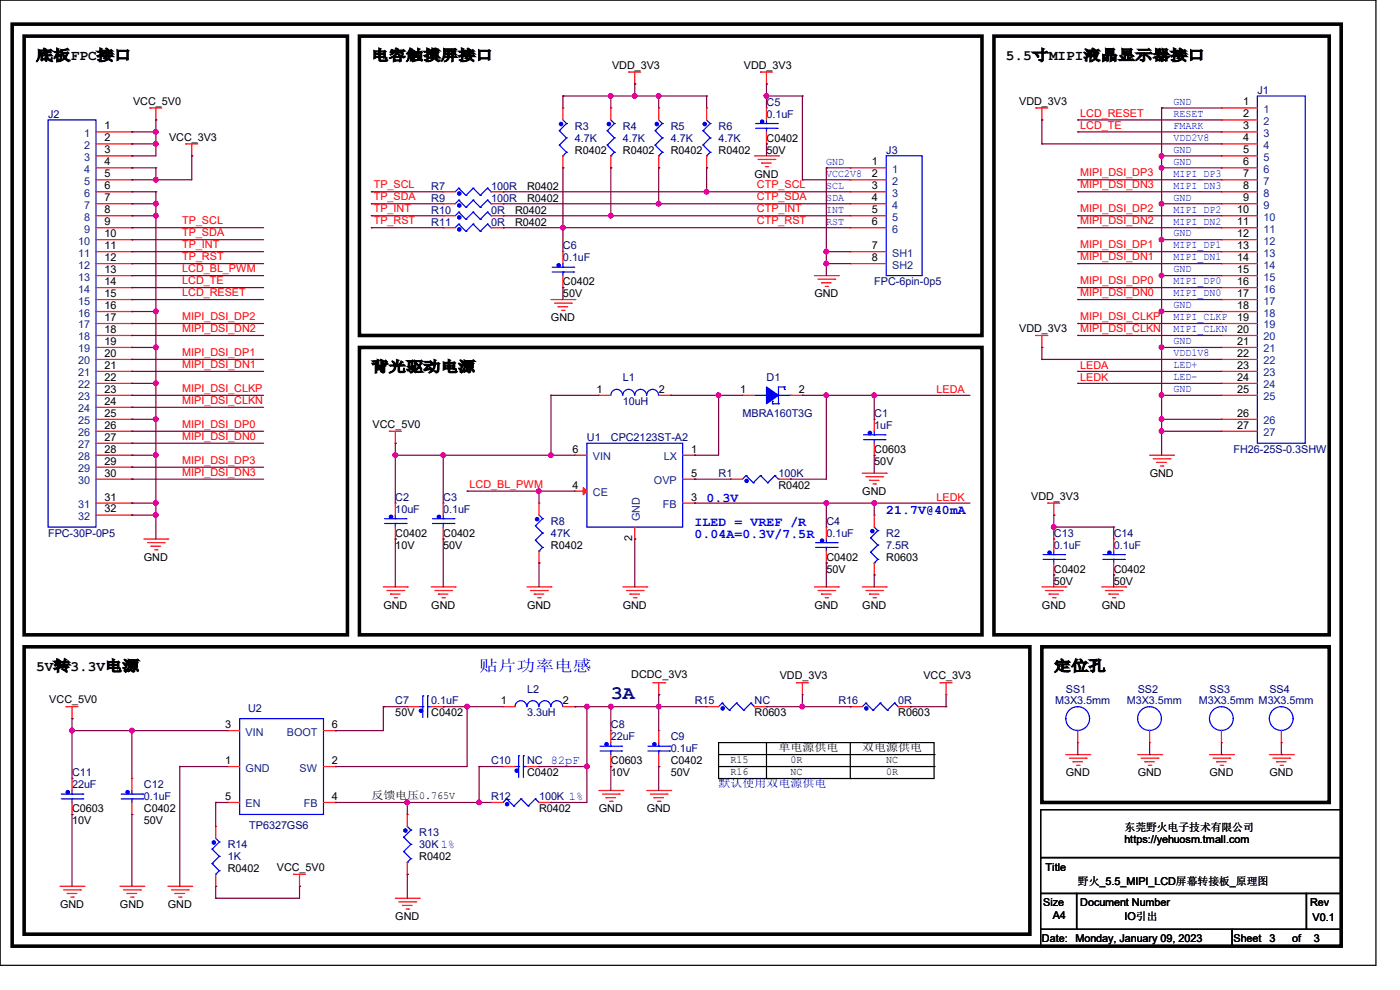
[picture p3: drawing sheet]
<svg xmlns="http://www.w3.org/2000/svg" width="297mm" height="210mm" viewBox="0 0 297 210" stroke-linecap="round" stroke-linejoin="round" font-family="sans-serif">
<g fill="none" stroke="#000" stroke-width=".25">
<path d="M0 0h291.9v204.8h-291.9zM152.4 157.5h45.8v7.6h-45.8zM162.6 157.5v7.6M180.4 157.5v7.6M152.4 162.6h45.8M152.4 160.1h45.8M162.6 165.1h.1M180.4 165.1h.1M198.2 162.6h.1M198.2 160.1h.1M220.8 171.7h63.7v10.2h-63.7zM220.8 181.9h63.7v7.6h-63.7z"/>
<path d="M220.8 189.5h7.6v7.6h-7.6zM220.8 197.1h40.6v3.6h-40.6zM228.4 189.5h48.8v7.6h-48.8zM261.4 197.1h23.1v3.6h-23.1zM277.2 189.5h7.3v7.6h-7.3z"/>
</g>
<path d="M2.6 5.1h281.9v195.6h-281.9zM5.1 7.7h68.6v127h-68.6zM76.2 7.7h132.1v63.5h-132.1zM210.9 7.7h71.1v127h-71.1zM76.2 73.7h132.1v61h-132.1zM5.1 137.2h213.4v61h-213.4zM221 137.2h61v33h-61z" fill="none" stroke="#000" stroke-width=".76"/>
<g fill="none" stroke="#f00" stroke-width=".25">
<path d="M133.4 15.3h.1M133.4 15.3h2.5M134.7 17.8h.1M134.7 15.3v2.5M161.3 15.3h.1M161.3 15.3h2.6M162.6 17.8h.1M162.6 15.3v2.5M20.4 30.5h7.6M20.4 33.1h7.6M20.4 28h7.6M20.4 35.6h7.6"/>
<path d="M20.4 38.1h7.6M28 28h.1M28 30.5h.1M28 33.1h.1M28 35.6h.1M28 38.1h.1M31.8 22.9h.1M31.8 22.9h2.5M33.1 25.4h.1M33.1 22.9v2.5M39.4 30.5h.1M39.4 30.5h2.6"/>
<path d="M40.7 33.1h.1M40.7 30.5v2.6M119.4 22.9h.1M119.4 35.6h.1M119.4 22.9v2.5M119.4 33.1v2.5M129.6 22.9h.1M129.6 35.6h.1M129.6 22.9v2.5M129.6 33.1v2.5M139.7 22.9h.1M139.7 35.6h.1"/>
<path d="M139.7 22.9v2.5M139.7 33.1v2.5M149.9 22.9h.1M149.9 35.6h.1M149.9 22.9v2.5M149.9 33.1v2.5M160.1 33.1h5M160.8 33.8h3.6M161.6 34.6h.1M161.6 34.6h2M162.3 35.3h.6M162.6 22.9h.1"/>
<path d="M162.6 30.5h.1M162.6 22.9v2.5M162.6 28v2.5M162.9 35.3h.1M164.4 33.8h.1M165.1 33.1h.1M180.4 35.6h.1M180.4 38.1h.1M180.4 35.6h7.6M180.4 38.1h7.6M219.8 22.9h.1M219.8 22.9h2.5"/>
<path d="M221 25.4h.1M221 22.9v2.5M259.1 22.9h.1M259.1 25.4h.1M259.1 28h.1M259.1 30.5h.1M259.1 33.1h.1M259.1 35.6h.1M259.1 38.1h.1M259.1 22.9h7.6M259.1 30.5h7.6M259.1 33.1h7.6"/>
<path d="M259.1 25.4h7.6M259.1 28h7.6M259.1 35.6h7.6M259.1 38.1h7.6M20.4 58.5h7.6M20.4 48.3h7.6M20.4 45.8h7.6M20.4 40.7h7.6M20.4 43.2h7.6M20.4 50.8h7.6M20.4 53.4h7.6M20.4 55.9h7.6"/>
<path d="M28 40.7h.1M28 43.2h.1M28 45.8h.1M28 48.3h.1M28 50.8h.1M28 53.4h.1M28 55.9h.1M28 58.5h.1M94 48.3h.1M94 45.8h.1M94 43.2h.1M94 40.7h.1"/>
<path d="M94 48.3h2.6M94 45.8h2.6M94 40.7h2.6M94 43.2h2.6M104.2 48.3h2.5M104.2 45.8h2.5M104.2 40.7h2.5M104.2 43.2h2.5M106.7 48.3h.1M106.7 45.8h.1M106.7 43.2h.1M106.7 40.7h.1"/>
<path d="M119.4 53.4h.1M119.4 53.4v2.5M119.4 58.5v2.5M172.8 58.5h5M173.5 59.2h3.6M174.3 60h.1M174.3 60h2M177.1 59.2h.1M177.8 58.5h.1M180.4 40.7h.1M180.4 43.2h.1M180.4 45.8h.1"/>
<path d="M180.4 48.3h.1M180.4 53.4h.1M180.4 55.9h.1M180.4 48.3h7.6M180.4 45.8h7.6M180.4 40.7h7.6M180.4 43.2h7.6M180.4 53.4h7.6M180.4 55.9h7.6M259.1 40.7h.1M259.1 43.2h.1M259.1 45.8h.1"/>
<path d="M259.1 48.3h.1M259.1 50.8h.1M259.1 53.4h.1M259.1 55.9h.1M259.1 58.5h.1M259.1 58.5h7.6M259.1 48.3h7.6M259.1 45.8h7.6M259.1 40.7h7.6M259.1 43.2h7.6M259.1 50.8h7.6M259.1 53.4h7.6"/>
<path d="M259.1 55.9h7.6M20.4 63.5h7.6M20.4 71.2h7.6M20.4 61h7.6M20.4 66.1h7.6M20.4 68.6h7.6M20.4 73.7h7.6M20.4 76.2h7.6M20.4 78.8h7.6M28 61h.1M28 63.5h.1M28 66.1h.1"/>
<path d="M28 68.6h.1M28 71.2h.1M28 73.7h.1M28 76.2h.1M28 78.8h.1M116.9 63.5h5.1M117.6 64.3h3.6M118.4 65.1h.1M118.4 65.1h2M119.2 65.8h.5M119.4 61h.1M119.7 65.8h.1"/>
<path d="M121.2 64.3h.1M122 63.5h.1M175 60.7h.6M175.6 60.7h.1M219.8 71.2h.1M219.8 71.2h2.5M221 73.7h.1M221 71.2v2.5M259.1 61h.1M259.1 63.5h.1M259.1 66.1h.1M259.1 68.6h.1"/>
<path d="M259.1 71.2h.1M259.1 73.7h.1M259.1 76.2h.1M259.1 78.8h.1M259.1 63.5h7.6M259.1 71.2h7.6M259.1 61h7.6M259.1 66.1h7.6M259.1 68.6h7.6M259.1 73.7h7.6M259.1 76.2h7.6M259.1 78.8h7.6"/>
<path d="M20.4 96.6h7.6M20.4 91.5h7.6M20.4 81.3h7.6M20.4 83.9h7.6M20.4 88.9h7.6M20.4 86.4h7.6M20.4 94h7.6M20.4 99.1h7.6M28 81.3h.1M28 83.9h.1M28 86.4h.1M28 88.9h.1"/>
<path d="M28 91.5h.1M28 94h.1M28 96.6h.1M28 99.1h.1M82.6 91.5h.1M82.6 91.5h2.5M83.9 94h.1M83.9 91.5v2.5M122 96.6h.1M122 96.6h2.5M127 83.9h.1M127 83.9h2.6"/>
<path d="M139.7 83.9h2.6M142.3 83.9h.1M144.8 96.6h2.6M147.4 96.6h.1M157.5 83.9h.1M157.5 83.9h2.6M167.7 83.9h2.5M170.2 83.9h.1M185.5 88.9h.1M185.5 96.6h.1M185.5 88.9v2.6M185.5 94v2.6"/>
<path d="M243.9 96.6h5.1M244.6 97.3h3.6M245.4 98.1h.1M245.4 98.1h2M246.2 98.8h.5M246.7 98.8h.1M248.2 97.3h.1M249 96.6h.1M259.1 81.3h.1M259.1 83.9h.1M259.1 88.9h.1M259.1 91.5h.1"/>
<path d="M259.1 91.5h7.6M259.1 81.3h7.6M259.1 83.9h7.6M259.1 88.9h7.6M20.4 106.7h7.6M20.4 101.6h7.6M20.4 109.3h7.6M28 101.6h.1M28 106.7h.1M28 109.3h.1M30.5 114.3h5.1M31.3 115.1h3.5"/>
<path d="M32 115.9h.1M32 115.9h2.1M32.8 116.6h.5M33.3 116.6h.1M34.8 115.1h.1M35.6 114.3h.1M83.9 106.7h.1M83.9 114.3h.1M83.9 106.7v2.6M83.9 111.8v2.5M94 106.7h.1M94 114.3h.1"/>
<path d="M94 106.7v2.6M94 111.8v2.5M114.3 106.7h.1M114.3 119.4h.1M114.3 106.7v2.6M114.3 116.9v2.5M122 104.2h.1M122 104.2h2.5M134.7 114.3h.1M134.7 111.8v2.5M144.8 106.7h2.6M144.8 101.6h2.6"/>
<path d="M147.4 106.7h.1M147.4 101.6h.1M155 101.6h.1M155 101.6h2.5M165.1 101.6h2.6M167.7 101.6h.1M175.3 111.8h.1M175.3 119.4h.1M175.3 111.8v2.5M175.3 116.9v2.5M182.9 100.4h5.1M183.7 101.1h3.5"/>
<path d="M184.4 101.9h.1M184.4 101.9h2.1M185.2 102.7h.5M185.5 109.3h.1M185.5 109.3v2.5M185.5 119.4v2.6M185.7 102.7h.1M187.2 101.1h.1M188 100.4h.1M222.3 106.7h.1M222.3 106.7h2.5M223.6 109.3h.1"/>
<path d="M223.6 114.3h.1M223.6 106.7v2.6M223.6 114.3v2.6M223.6 119.4v2.6M236.3 114.3h.1M236.3 114.3v2.6M236.3 119.4v2.6M81.3 124.5h5.1M82.1 125.3h3.5M82.8 126h.1M82.8 126h2.1M83.6 126.8h.5"/>
<path d="M84.1 126.8h.1M85.6 125.3h.1M86.4 124.5h.1M91.5 124.5h5.1M92.2 125.3h3.6M93 126h.1M93 126h2M93.8 126.8h.5M94.3 126.8h.1M95.8 125.3h.1M96.6 124.5h.1M111.8 124.5h5.1"/>
<path d="M112.6 125.3h3.5M113.3 126h.1M113.3 126h2.1M114.1 126.8h.5M114.6 126.8h.1M116.1 125.3h.1M116.9 124.5h.1M132.1 124.5h5.1M132.9 125.3h3.5M133.6 126h.1M133.6 126h2.1M134.4 126.8h.5"/>
<path d="M134.9 126.8h.1M136.4 125.3h.1M137.2 124.5h.1M172.8 124.5h5M173.5 125.3h3.6M174.3 126h.1M174.3 126h2M175 126.8h.6M175.6 126.8h.1M177.1 125.3h.1M177.8 124.5h.1M182.9 124.5h5.1"/>
<path d="M183.7 125.3h3.5M184.4 126h.1M184.4 126h2.1M185.2 126.8h.5M185.5 122h.1M185.7 126.8h.1M187.2 125.3h.1M188 124.5h.1M221 124.5h5.1M221.8 125.3h3.5M222.5 126h.1M222.5 126h2.1"/>
<path d="M223.3 126.8h.5M223.6 122h.1M223.8 126.8h.1M225.3 125.3h.1M226.1 124.5h.1M233.7 124.5h5.1M234.5 125.3h3.5M235.2 126h.1M235.2 126h2.1M236 126.8h.5M236.3 122h.1M236.5 126.8h.1"/>
<path d="M238 125.3h.1M238.8 124.5h.1M14 149.9h.1M14 149.9h2.6M15.3 152.4h.1M15.3 149.9v2.5M48.3 155h.1M48.3 155h2.5M68.6 155h2.6M71.2 155h.1M86.4 149.9h.1M86.4 149.9h2.5"/>
<path d="M91.5 149.9h2.5M94 149.9h.1M106.7 149.9h.1M106.7 149.9h2.6M119.4 149.9h2.6M122 149.9h.1M129.6 155h.1M129.6 155v2.5M138.5 144.8h2.5M139.7 147.4h.1M139.7 155h.1M139.7 144.8v2.6"/>
<path d="M139.7 155v2.5M141 144.8h.1M149.9 149.9h.1M149.9 149.9h2.5M160.1 149.9h2.5M162.6 149.9h.1M169 144.8h.1M169 144.8h2.5M170.2 147.4h.1M170.2 144.8v2.6M180.4 149.9h.1M180.4 149.9h2.5"/>
<path d="M190.5 149.9h2.6M193.1 149.9h.1M199.4 144.8h.1M199.4 144.8h2.6M200.7 147.4h.1M200.7 144.8v2.6M228.6 157.5h.1M228.6 155v2.5M243.9 157.5h.1M243.9 155v2.5M259.1 157.5h.1M259.1 155v2.5"/>
<path d="M271.8 157.5h.1M271.8 155v2.5M15.3 165.1h.1M15.3 172.8h.1M15.3 165.1v2.6M15.3 170.2v2.6M28 165.1h.1M28 172.8h.1M28 165.1v2.6M28 170.2v2.6M45.8 175.3h.1M45.8 175.3v2.5"/>
<path d="M48.3 162.6h.1M48.3 170.2h.1M48.3 162.6h2.5M48.3 170.2h2.5M68.6 162.6h2.6M68.6 170.2h2.6M71.2 170.2h.1M71.2 162.6h.1M86.4 172.8h.1M86.4 172.8v2.5M104.2 170.2h.1M104.2 170.2h2.5"/>
<path d="M106.7 162.6h.1M106.7 162.6h2.6M111.8 162.6h2.5M114.3 162.6h.1M114.3 170.2h2.6M116.9 170.2h.1M127 167.7h5.1M127.8 168.4h3.6M128.6 169.2h.1M128.6 169.2h2M129.3 170h.5M129.6 162.6h.1"/>
<path d="M129.6 160.1v2.5M129.8 170h.1M131.4 168.4h.1M132.1 167.7h.1M137.2 167.7h5.1M138 168.4h3.5M138.7 169.2h.1M138.7 169.2h2.1M139.5 170h.5M139.7 162.6h.1M139.7 160.1v2.5M140 170h.1"/>
<path d="M141.5 168.4h.1M142.3 167.7h.1M226.1 160.1h5.1M226.9 160.8h3.5M227.6 161.6h.1M227.6 161.6h2.1M228.4 162.3h.5M228.9 162.3h.1M230.4 160.8h.1M231.2 160.1h.1M241.3 160.1h5.1M242.1 160.8h3.6"/>
<path d="M242.9 161.6h.1M242.9 161.6h2M243.6 162.3h.5M244.1 162.3h.1M245.7 160.8h.1M246.4 160.1h.1M256.6 160.1h5.1M257.3 160.8h3.6M258.1 161.6h.1M258.1 161.6h2M258.9 162.3h.5M259.4 162.3h.1"/>
<path d="M260.9 160.8h.1M261.7 160.1h.1M269.3 160.1h5.1M270 160.8h3.6M270.8 161.6h.1M270.8 161.6h2M271.6 162.3h.5M272.1 162.3h.1M273.6 160.8h.1M274.4 160.1h.1M12.7 188h5.1M13.5 188.8h3.6"/>
<path d="M14.3 189.5h.1M14.3 189.5h2M15 190.3h.5M15.5 190.3h.1M17.1 188.8h.1M17.8 188h.1M25.4 188h5.1M26.2 188.8h3.6M27 189.5h.1M27 189.5h2M27.7 190.3h.5M28.2 190.3h.1"/>
<path d="M29.8 188.8h.1M30.5 188h.1M35.6 188h5.1M36.4 188.8h3.5M37.1 189.5h.1M37.1 189.5h2.1M37.9 190.3h.5M38.4 190.3h.1M39.9 188.8h.1M40.7 188h.1M45.8 188h.1M45.8 185.5v2.5"/>
<path d="M62.3 185.5h.1M62.3 185.5h2.5M63.5 188h.1M63.5 185.5v2.5M83.9 190.5h5M84.6 191.3h3.6M85.4 192.1h.1M85.4 192.1h2M86.1 192.8h.6M86.4 185.5h.1M86.4 182.9v2.6M86.7 192.8h.1"/>
<path d="M88.2 191.3h.1M88.9 190.5h.1"/>
</g>
<g fill="none" stroke="#00f" stroke-width=".25">
<path d="M10.2 25.4h10.2v86.4h-10.2zM97.3 39.9h.1M97.3 39.9l-.7 .8M97.3 39.9l1.5 1.5M100.4 39.9h.1M100.4 39.9l-1.6 1.5M100.4 39.9l1.5 1.5M103.4 39.9h.1M103.4 39.9l-1.5 1.5M103.4 39.9l.8 .8M118.7 27.7h.1M118.7 30.8h.1"/>
<path d="M118.7 27.7l1.5 1.6M118.7 30.8l1.5 1.5M119.4 33.1h.1M119.4 25.4l.8 .8M120.2 26.2h.1M120.2 29.3h.1M120.2 32.3h.1M120.2 26.2l-1.5 1.5M120.2 29.3l-1.5 1.5M120.2 32.3l-.8 .8M128.8 27.7h.1M128.8 30.8h.1"/>
<path d="M128.8 27.7l1.5 1.6M128.8 30.8l1.5 1.5M129.6 33.1h.1M129.6 25.4l.7 .8M130.3 26.2h.1M130.3 29.3h.1M130.3 32.3h.1M130.3 26.2l-1.5 1.5M130.3 29.3l-1.5 1.5M130.3 32.3l-.7 .8M139 27.7h.1M139 30.8h.1"/>
<path d="M139 27.7l1.5 1.6M139 30.8l1.5 1.5M139.7 33.1h.1M139.7 25.4l.8 .8M140.5 26.2h.1M140.5 29.3h.1M140.5 32.3h.1M140.5 26.2l-1.5 1.5M140.5 29.3l-1.5 1.5M140.5 32.3l-.8 .8M149.1 27.7h.1M149.1 30.8h.1"/>
<path d="M149.1 27.7l1.6 1.6M149.1 30.8l1.6 1.5M149.9 33.1h.1M149.9 25.4l.8 .8M150.7 26.2h.1M150.7 29.3h.1M150.7 32.3h.1M150.7 26.2l-1.6 1.5M150.7 29.3l-1.6 1.5M150.7 32.3l-.8 .8M160.3 27.2h4.6M160.3 26.2h4.6"/>
<path d="M162.6 27.2h.1M162.6 26.2h.1M162.6 25.4v.8M162.6 27.2v.8M164.9 27.2h.1M164.9 26.2h.1M188 33.1h7.6v25.4h-7.6zM266.7 20.4h10.2v73.6h-10.2zM97.3 47.5h.1M97.3 45h.1M97.3 42.5h.1M97.3 47.5l-.7 .8"/>
<path d="M97.3 47.5l1.5 1.6M97.3 45l-.7 .8M97.3 45l1.5 1.5M97.3 42.5l-.7 .7M97.3 42.5l1.5 1.5M98.8 49.1h.1M98.8 46.5h.1M98.8 44h.1M98.8 41.4h.1M100.4 47.5h.1M100.4 45h.1M100.4 42.5h.1"/>
<path d="M100.4 47.5l-1.6 1.6M100.4 47.5l1.5 1.6M100.4 45l-1.6 1.5M100.4 45l1.5 1.5M100.4 42.5l-1.6 1.5M100.4 42.5l1.5 1.5M101.9 49.1h.1M101.9 46.5h.1M101.9 44h.1M101.9 41.4h.1M103.4 47.5h.1M103.4 45h.1"/>
<path d="M103.4 42.5h.1M103.4 47.5l-1.5 1.6M103.4 47.5l.8 .8M103.4 45l-1.5 1.5M103.4 45l.8 .8M103.4 42.5l-1.5 1.5M103.4 42.5l.8 .7M104.2 48.3h.1M104.2 45.8h.1M104.2 43.2h.1M104.2 40.7h.1M117.1 57.7h4.6"/>
<path d="M117.1 56.7h4.6M119.4 57.7h.1M119.4 56.7h.1M119.4 55.9v.8M119.4 57.7v.8M121.7 57.7h.1M121.7 56.7h.1M124.5 94h20.3v17.8h-20.3zM129.6 83.9a1.25 1.25 0 0 1 1.2-1.3 1.25 1.25 0 0 1 1.3 1.3M132.1 83.9a1.25 1.25 0 0 1 1.3-1.3 1.25 1.25 0 0 1 1.2 1.3M134.7 83.9a1.25 1.25 0 0 1 1.2-1.3 1.25 1.25 0 0 1 1.3 1.3M137.2 83.9a1.25 1.25 0 0 1 1.3-1.3 1.25 1.25 0 0 1 1.2 1.3"/>
<path d="M160.1 83.9h2.5M162.6 83.9h.1M163.9 85.6h.1M163.9 85.1h.1M163.9 85.6h1.2M163.9 85.1v.5M165.1 85.6h.1M165.1 83.9h2.6M166.4 82.1h.1M166.4 82.6h.1M166.4 82.1h-1.3v3.5M166.4 82.1v.5"/>
<path d="M167.7 83.9h.1M183.2 93.3h4.5M183.2 92.2h4.5M185.5 93.3h.1M185.5 92.2h.1M185.5 91.5v.7M185.5 93.3v.7M187.7 93.3h.1M187.7 92.2h.1M81.6 111h4.5M81.6 110h4.5M83.9 111h.1"/>
<path d="M83.9 110h.1M83.9 109.3v.7M83.9 111v.8M86.1 111h.1M86.1 110h.1M91.7 111h4.6M91.7 110h4.6M94 111h.1M94 110h.1M94 109.3v.7M94 111v.8M96.3 111h.1"/>
<path d="M96.3 110h.1M113.6 111.5h.1M113.6 114.6h.1M113.6 111.5l1.5 1.6M113.6 114.6l1.5 1.5M114.3 116.9h.1M114.3 109.3l.8 .7M115.1 110h.1M115.1 113.1h.1M115.1 116.1h.1M115.1 110l-1.5 1.5M115.1 113.1l-1.5 1.5"/>
<path d="M115.1 116.1l-.8 .8M158.3 100.9h.1M158.3 100.9l-.8 .7M158.3 100.9l1.5 1.5M159.8 102.4h.1M161.3 100.9h.1M161.3 100.9l-1.5 1.5M161.3 100.9l1.6 1.5M162.9 102.4h.1M164.4 100.9h.1M164.4 100.9l-1.5 1.5M164.4 100.9l.7 .7"/>
<path d="M165.1 101.6h.1M173 116.1h4.6M173 115.1h4.6M175.3 116.1h.1M175.3 115.1h.1M175.3 114.3v.8M175.3 116.1v.8M177.6 116.1h.1M177.6 115.1h.1M184.7 114.1h.1M184.7 117.1h.1M184.7 114.1l1.5 1.5"/>
<path d="M184.7 117.1l1.5 1.6M185.5 119.4h.1M185.5 111.8l.7 .8M186.2 112.6h.1M186.2 115.6h.1M186.2 118.7h.1M186.2 112.6l-1.5 1.5M186.2 115.6l-1.5 1.5M186.2 118.7l-.7 .7M221.3 118.7h4.5M221.3 117.6h4.5M223.6 118.7h.1"/>
<path d="M223.6 117.6h.1M223.6 116.9v.7M223.6 118.7v.7M225.8 118.7h.1M225.8 117.6h.1M234 118.7h4.5M234 117.6h4.5M236.3 118.7h.1M236.3 117.6h.1M236.3 116.9v.7M236.3 118.7v.7M238.5 118.7h.1"/>
<path d="M238.5 117.6h.1M50.8 152.4h17.8v20.4h-17.8zM88.9 149.9h.8M89.7 147.6h.1M89.7 149.9h.1M89.7 147.6v4.6M90.7 147.6h.1M90.7 149.9h.1M90.7 147.6v4.6M90.7 149.9h.8M109.3 149.9a1.25 1.25 0 0 1 1.2-1.3 1.25 1.25 0 0 1 1.3 1.3M111.8 149.9a1.25 1.25 0 0 1 1.3-1.3 1.25 1.25 0 0 1 1.2 1.3"/>
<path d="M114.3 149.9a1.25 1.25 0 0 1 1.3-1.3 1.25 1.25 0 0 1 1.2 1.3M116.9 149.9a1.25 1.25 0 0 1 1.2-1.3 1.25 1.25 0 0 1 1.3 1.3M127.3 159.3h4.6M127.3 158.3h4.6M129.6 159.3h.1M129.6 158.3h.1M129.6 157.5v.8M129.6 159.3v.8M131.9 159.3h.1M131.9 158.3h.1M137.5 159.3h4.5M137.5 158.3h4.5"/>
<path d="M139.7 159.3h.1M139.7 158.3h.1M139.7 157.5v.8M139.7 159.3v.8M142 159.3h.1M142 158.3h.1M153.2 149.1h.1M153.2 149.1l-.8 .8M153.2 149.1l1.5 1.6M154.7 150.7h.1M156.3 149.1h.1M156.3 149.1l-1.6 1.6"/>
<path d="M156.3 149.1l1.5 1.6M157.8 150.7h.1M159.3 149.1h.1M159.3 149.1l-1.5 1.6M159.3 149.1l.8 .8M160.1 149.9h.1M183.7 149.1h.1M183.7 149.1l-.8 .8M183.7 149.1l1.5 1.6M185.2 150.7h.1M186.7 149.1h.1M186.7 149.1l-1.5 1.6"/>
<path d="M186.7 149.1l1.6 1.6M188.3 150.7h.1M189.8 149.1h.1M189.8 149.1l-1.5 1.6M189.8 149.1l.7 .8M190.5 149.9h.1M13 169.5h4.6M13 168.4h4.6M15.3 169.5h.1M15.3 168.4h.1M15.3 167.7v.7M15.3 169.5v.7"/>
<path d="M17.6 169.5h.1M17.6 168.4h.1M25.7 169.5h4.6M25.7 168.4h4.6M28 169.5h.1M28 168.4h.1M28 167.7v.7M28 169.5v.7M30.3 169.5h.1M30.3 168.4h.1M45.8 177.8l.7 .8M46.5 178.6h.1"/>
<path d="M46.5 178.6l-1.5 1.5M85.6 177.6h.1M85.6 177.6l1.6 1.5M86.4 175.3l.8 .8M87.2 176.1h.1M87.2 179.1h.1M87.2 176.1l-1.6 1.5M87.2 179.1l-1.6 1.5M107.5 169.5h.1M107.5 169.5l-.8 .7M107.5 169.5l1.5 1.5M109 171h.1"/>
<path d="M109.3 162.6h.7M110 160.3h.1M110 162.6h.1M110 160.3v4.6M110.5 169.5h.1M110.5 169.5l-1.5 1.5M110.5 169.5l1.6 1.5M111 160.3h.1M111 162.6h.1M111 160.3v4.6M111 162.6h.8M112.1 171h.1"/>
<path d="M113.6 169.5h.1M113.6 169.5l-1.5 1.5M113.6 169.5l.7 .7M114.3 170.2h.1M45 180.1h.1M45 183.2h.1M45 180.1l1.5 1.6M45 183.2l1.5 1.5M45.8 185.5h.1M46.5 181.7h.1M46.5 184.7h.1M46.5 181.7l-1.5 1.5"/>
<path d="M46.5 184.7l-.7 .8M85.6 180.6h.1M85.6 180.6l1.6 1.6M86.4 182.9h.1M87.2 182.2h.1M87.2 182.2l-.8 .7"/>
<circle cx="228.6" cy="152.4" r="2.52"/>
<circle cx="243.9" cy="152.4" r="2.52"/>
<circle cx="259.1" cy="152.4" r="2.52"/>
<circle cx="271.8" cy="152.4" r="2.52"/>
</g>
<g fill="#00f" stroke="#00f" stroke-width=".25">
<path d="M162.6 82.1l2.5 1.8-2.5 1.7z" fill-rule="evenodd"/>
<circle cx="235.4" cy="117.2" r=".36"/>
<circle cx="128.7" cy="157.9" r=".36"/>
<circle cx="97.4" cy="48.7" r=".36"/>
<circle cx="174.4" cy="114.7" r=".36"/>
<circle cx="97.4" cy="46.1" r=".36"/>
<circle cx="183.8" cy="150.3" r=".36"/>
<circle cx="185.1" cy="112.7" r=".36"/>
<circle cx="149.5" cy="26.3" r=".36"/>
<circle cx="158.4" cy="102" r=".36"/>
<circle cx="107.6" cy="170.6" r=".36"/>
<circle cx="139.3" cy="26.3" r=".36"/>
<circle cx="97.4" cy="43.6" r=".36"/>
<circle cx="222.7" cy="117.2" r=".36"/>
<circle cx="27.1" cy="168" r=".36"/>
<circle cx="113.9" cy="110.1" r=".36"/>
<circle cx="129.2" cy="26.3" r=".36"/>
<circle cx="119" cy="26.3" r=".36"/>
<circle cx="93.1" cy="109.6" r=".36"/>
<circle cx="184.6" cy="91.8" r=".36"/>
<circle cx="86" cy="176.2" r=".36"/>
<circle cx="118.5" cy="56.3" r=".36"/>
<circle cx="138.8" cy="157.9" r=".36"/>
<circle cx="83" cy="109.6" r=".36"/>
<circle cx="97.4" cy="41" r=".36"/>
<circle cx="161.7" cy="25.8" r=".36"/>
<circle cx="153.3" cy="150.3" r=".36"/>
<circle cx="109.6" cy="163.5" r=".36"/>
<circle cx="14.4" cy="168" r=".36"/>
<circle cx="89.3" cy="150.8" r=".36"/>
<circle cx="45.4" cy="178.7" r=".36"/>
</g>
<path d="M123.7 103.4l.8 .8-.8 .7z" fill="#f00" stroke="#f00" stroke-width=".25"/>
<g fill="none" stroke="#800040" stroke-width=".25">
<path d="M134.7 17.8h.1M134.7 17.8v2.6M162.6 17.8h.1M162.6 17.8v5.1M28 33.1h.1M28 30.5h.1M28 28h.1M28 35.6h.1M28 38.1h.1M28 35.6h5.1M28 28h5.1M28 30.5h5.1"/>
<path d="M33.1 25.4h.1M33.1 30.5h.1M33.1 28h.1M33.1 35.6h.1M33.1 38.1h.1M33.1 25.4v7.7h-5.1M33.1 35.6v2.5M40.7 33.1h.1M40.7 33.1v5h-12.7M119.4 35.6h.1M119.4 20.4h.1M119.4 20.4v2.5"/>
<path d="M119.4 35.6v17.8M119.4 20.4h30.5M129.6 35.6h.1M129.6 20.4h.1M129.6 20.4v2.5M129.6 35.6v10.2M134.7 20.4h.1M139.7 35.6h.1M139.7 20.4h.1M139.7 20.4v2.5M139.7 35.6v7.6M149.9 35.6h.1"/>
<path d="M149.9 20.4h.1M149.9 20.4v2.5M149.9 35.6v5.1M162.6 20.4h.1M162.6 30.5h.1M162.6 30.5v2.6M162.6 20.4h7.6M170.2 38.1h.1M170.2 20.4h.1M170.2 38.1h10.2M170.2 20.4v17.7M175.3 35.6h.1"/>
<path d="M175.3 35.6v22.9M175.3 35.6h5.1M221 30.5h.1M221 25.4h.1M221 30.5h38.1M221 25.4v5.1M228.6 25.4h.1M228.6 28h.1M228.6 38.1h.1M228.6 25.4h30.5M228.6 28h30.5M228.6 38.1h30.5"/>
<path d="M246.4 22.9h.1M246.4 33.1h.1M246.4 35.6h.1M246.4 22.9h12.7M246.4 22.9v73.7M246.4 33.1h12.7M246.4 35.6h12.7M28 40.7h.1M28 43.2h.1M28 45.8h.1M28 48.3h.1M28 50.8h.1"/>
<path d="M28 53.4h.1M28 55.9h.1M28 58.5h.1M28 43.2h5.1M28 50.8h27.9M28 58.5h27.9M28 40.7h5.1M28 45.8h5.1M28 48.3h27.9M28 53.4h27.9M28 55.9h27.9M33.1 40.7h.1"/>
<path d="M33.1 43.2h.1M33.1 45.8h.1M33.1 40.7v73.6M78.8 40.7h.1M78.8 43.2h.1M78.8 45.8h.1M78.8 48.3h.1M78.8 43.2h15.2M78.8 40.7h15.2M78.8 45.8h15.2M78.8 48.3h15.2M106.7 48.3h.1"/>
<path d="M106.7 45.8h.1M106.7 43.2h.1M106.7 40.7h.1M106.7 43.2h73.7M106.7 40.7h73.7M106.7 45.8h73.7M106.7 48.3h73.7M119.4 48.3h.1M129.6 45.8h.1M139.7 43.2h.1M149.9 40.7h.1M175.3 53.4h.1"/>
<path d="M175.3 55.9h.1M175.3 53.4h5.1M175.3 55.9h5.1M228.6 40.7h.1M228.6 45.8h.1M228.6 48.3h.1M228.6 53.4h.1M228.6 55.9h.1M228.6 40.7h30.5M228.6 45.8h30.5M228.6 48.3h30.5M228.6 53.4h30.5"/>
<path d="M228.6 55.9h30.5M246.4 43.2h.1M246.4 50.8h.1M246.4 58.5h.1M246.4 43.2h12.7M246.4 50.8h12.7M246.4 58.5h12.7M28 61h.1M28 63.5h.1M28 66.1h.1M28 68.6h.1M28 71.2h.1"/>
<path d="M28 73.7h.1M28 76.2h.1M28 78.8h.1M28 73.7h5.1M28 66.1h5.1M28 61h27.9M28 63.5h27.9M28 68.6h27.9M28 71.2h27.9M28 76.2h27.9M28 78.8h27.9M33.1 66.1h.1"/>
<path d="M33.1 73.7h.1M119.4 61h.1M119.4 61v2.5M221 76.2h.1M221 73.7h.1M221 73.7v2.5M221 76.2h38.1M228.6 61h.1M228.6 63.5h.1M228.6 68.6h.1M228.6 71.2h.1M228.6 78.8h.1"/>
<path d="M228.6 61h30.5M228.6 63.5h30.5M228.6 68.6h30.5M228.6 71.2h30.5M228.6 78.8h30.5M246.4 73.7h.1M246.4 66.1h.1M246.4 73.7h12.7M246.4 66.1h12.7M28 81.3h.1M28 83.9h.1M28 86.4h.1"/>
<path d="M28 88.9h.1M28 91.5h.1M28 94h.1M28 96.6h.1M28 99.1h.1M28 96.6h5.1M28 83.9h27.9M28 88.9h5.1M28 91.5h27.9M28 81.3h5.1M28 86.4h27.9M28 94h27.9"/>
<path d="M28 99.1h27.9M33.1 81.3h.1M33.1 88.9h.1M33.1 96.6h.1M83.9 94h.1M83.9 96.6h.1M83.9 94v12.7M83.9 96.6h38.1M94 96.6h.1M94 96.6v10.1M116.9 96.6h.1M116.9 83.9h.1"/>
<path d="M116.9 83.9h10.1M116.9 83.9v12.7M142.3 83.9h.1M142.3 83.9h15.2M147.4 96.6h.1M152.4 83.9h.1M152.4 83.9v12.7h-5M170.2 83.9h.1M170.2 83.9h35.6M175.3 83.9h.1M175.3 83.9v17.7h-7.6M185.5 83.9h.1"/>
<path d="M185.5 96.6h.1M185.5 83.9v5M185.5 96.6v3.8M228.6 81.3h.1M228.6 81.3h30.5M246.4 88.9h.1M246.4 91.5h.1M246.4 83.9h.1M246.4 83.9h12.7M246.4 88.9h12.7M246.4 91.5h12.7M28 101.6h.1"/>
<path d="M28 106.7h.1M28 109.3h.1M28 101.6h27.9M28 106.7h5.1M28 109.3h5.1M33.1 106.7h.1M33.1 109.3h.1M83.9 114.3h.1M83.9 114.3v10.2M94 114.3h.1M94 114.3v10.2M99.1 104.2h.1"/>
<path d="M99.1 104.2h22.9M114.3 119.4h.1M114.3 104.2h.1M114.3 104.2v2.5M114.3 119.4v5.1M134.7 114.3h.1M134.7 114.3v10.2M147.4 101.6h.1M147.4 106.7h.1M147.4 101.6h7.6M147.4 106.7h58.4M167.7 101.6h.1"/>
<path d="M175.3 106.7h.1M175.3 119.4h.1M175.3 106.7v5.1M175.3 119.4v5.1M185.5 106.7h.1M185.5 106.7v2.6M223.6 109.3h.1M223.6 111.8h.1M223.6 109.3v5M223.6 111.8h12.7M236.3 111.8h.1M236.3 111.8v2.5"/>
<path d="M185.5 122h.1M185.5 122v2.5M223.6 122h.1M223.6 122v2.5M236.3 122h.1M236.3 122v2.5M15.3 152.4h.1M15.3 155h.1M15.3 155h33M15.3 152.4v12.7M28 155h.1M28 155v10.1"/>
<path d="M71.2 155h.1M81.3 149.9h.1M81.3 149.9v5.1h-10.1M81.3 149.9h5.1M94 149.9h.1M94 149.9h12.7M99.1 149.9h.1M99.1 149.9v12.7h-27.9M122 149.9h.1M122 149.9h27.9M124.5 149.9h.1M124.5 149.9v20.3h-7.6"/>
<path d="M129.6 149.9h.1M129.6 149.9v5.1M139.7 147.4h.1M139.7 149.9h.1M139.7 147.4v7.6M162.6 149.9h17.8M170.2 149.9h.1M170.2 147.4v2.5M180.4 149.9h.1M193.1 149.9h.1M193.1 149.9h7.6M200.7 149.9h.1"/>
<path d="M200.7 147.4v2.5M228.6 157.5v2.6M243.9 157.5v2.6M259.1 157.5v2.6M271.8 157.5v2.6M15.3 172.8h.1M15.3 172.8v15.2M28 172.8h.1M28 172.8v15.2M38.1 162.6h.1M38.1 162.6h10.2M38.1 162.6v25.4"/>
<path d="M45.8 170.2h.1M45.8 170.2v5.1M45.8 170.2h2.5M71.2 162.6h.1M71.2 170.2h.1M71.2 170.2h33M86.4 170.2h.1M86.4 170.2v2.6M101.6 162.6h.1M101.6 170.2h.1M101.6 162.6h5.1M101.6 162.6v7.6"/>
<path d="M114.3 162.6h.1M114.3 162.6h10.2M116.9 170.2h.1M124.5 162.6h.1M129.6 162.6h.1M129.6 162.6v5.1M139.7 162.6h.1M139.7 162.6v5.1M228.6 160.1h.1M243.9 160.1h.1M259.1 160.1h.1M271.8 160.1h.1"/>
<path d="M45.8 188h.1M45.8 190.5h.1M45.8 188v2.5M63.5 188h.1M63.5 188v2.5h-17.7M86.4 185.5h.1M86.4 185.5v5"/>
</g>
<g fill="#f0f" stroke="#f0f" stroke-width=".25">
<circle cx="185.4" cy="83.8" r=".49"/>
<circle cx="175.3" cy="83.8" r=".49"/>
<circle cx="152.4" cy="83.8" r=".49"/>
<circle cx="175.3" cy="106.7" r=".49"/>
<circle cx="114.3" cy="104.2" r=".49"/>
<circle cx="246.4" cy="33" r=".49"/>
<circle cx="246.4" cy="91.5" r=".49"/>
<circle cx="246.4" cy="88.9" r=".49"/>
<circle cx="246.4" cy="83.8" r=".49"/>
<circle cx="246.4" cy="73.7" r=".49"/>
<circle cx="246.4" cy="35.6" r=".49"/>
<circle cx="246.4" cy="43.2" r=".49"/>
<circle cx="246.4" cy="58.4" r=".49"/>
<circle cx="246.4" cy="50.8" r=".49"/>
<circle cx="246.4" cy="66.1" r=".49"/>
<circle cx="33" cy="28" r=".49"/>
<circle cx="33" cy="30.5" r=".49"/>
<circle cx="33" cy="38.1" r=".49"/>
<circle cx="33" cy="43.2" r=".49"/>
<circle cx="33" cy="66.1" r=".49"/>
<circle cx="33" cy="45.7" r=".49"/>
<circle cx="33" cy="81.3" r=".49"/>
<circle cx="33" cy="73.7" r=".49"/>
<circle cx="33" cy="88.9" r=".49"/>
<circle cx="33" cy="106.7" r=".49"/>
<circle cx="33" cy="96.5" r=".49"/>
<circle cx="33" cy="109.2" r=".49"/>
<circle cx="175.3" cy="55.9" r=".49"/>
<circle cx="175.3" cy="53.4" r=".49"/>
<circle cx="139.7" cy="43.2" r=".49"/>
<circle cx="129.6" cy="45.7" r=".49"/>
<circle cx="119.4" cy="48.3" r=".49"/>
<circle cx="162.6" cy="20.3" r=".49"/>
<circle cx="139.7" cy="20.3" r=".49"/>
<circle cx="134.6" cy="20.3" r=".49"/>
<circle cx="129.6" cy="20.3" r=".49"/>
<circle cx="149.9" cy="40.7" r=".49"/>
<circle cx="185.4" cy="106.7" r=".49"/>
<circle cx="83.8" cy="96.5" r=".49"/>
<circle cx="94" cy="96.5" r=".49"/>
<circle cx="116.9" cy="96.5" r=".49"/>
<circle cx="99.1" cy="149.9" r=".49"/>
<circle cx="129.6" cy="149.9" r=".49"/>
<circle cx="86.4" cy="170.2" r=".49"/>
<circle cx="15.3" cy="155" r=".49"/>
<circle cx="28" cy="155" r=".49"/>
<circle cx="101.6" cy="170.2" r=".49"/>
<circle cx="124.5" cy="162.6" r=".49"/>
<circle cx="124.5" cy="149.9" r=".49"/>
<circle cx="139.7" cy="149.9" r=".49"/>
<circle cx="170.2" cy="149.9" r=".49"/>
<circle cx="223.5" cy="111.8" r=".49"/>
</g>
<text font-size="4.1" fill="#0000a0" x="129.6" y="148.3">3A</text>
<text font-size="3.3" fill="#00f" x="101.6" y="142.4">贴片功率电感</text>
<g font-size="3">
<text x="7.7" y="12.7">底板FPC接口</text>
<text x="78.8" y="12.7">电容触摸屏接口</text>
<text x="213.4" y="12.7">5.5寸MIPI液晶显示器接口</text>
<text x="78.8" y="78.8">背光驱动电源</text>
<text x="7.7" y="142.3">5V转3.3V电源</text>
<text x="223.6" y="142.3">定位孔</text>
</g>
<g font-size="2.8" fill="#00f">
<text x="149.9" y="106.5">0.3V</text>
<text x="147.4" y="111.6">ILED = VREF /R</text>
<text x="188" y="109.1">21.7V@40mA</text>
<text x="147.4" y="114.1">0.04A=0.3V/7.5R</text>
</g>
<g font-size="2.3">
<text x="129.8" y="14.6">VDD_3V3</text>
<text x="157.8" y="14.6">VDD_3V3</text>
<text x="28.2" y="22.2">VCC_5V0</text>
<text x="216.2" y="22.2">VDD_3V3</text>
<text x="263.7" y="22.4">1</text>
<text x="22.1" y="27.4">1</text>
<text x="22.1" y="30">2</text>
<text x="35.9" y="29.8">VCC_3V3</text>
<text x="263.7" y="24.9">2</text>
<text x="263.7" y="27.4">3</text>
<text x="263.7" y="30">4</text>
<text x="22.1" y="32.5">3</text>
<text x="22.1" y="35.1">4</text>
<text x="122" y="32.6">R0402</text>
<text x="132.1" y="32.6">R0402</text>
<text x="142.3" y="32.6">R0402</text>
<text x="152.5" y="32.6">R0402</text>
<text x="162.6" y="30.1">C0402</text>
<text x="162.6" y="32.6">50V</text>
<text x="185" y="35.1">1</text>
<text x="263.7" y="32.5">5</text>
<text x="263.7" y="35.1">6</text>
<text x="22.1" y="37.6">5</text>
<text x="22.1" y="40.1">6</text>
<text x="111.8" y="40.2">R0402</text>
<text x="160.1" y="37.7">GND</text>
<text x="185" y="37.6">2</text>
<text x="185" y="40.1">3</text>
<text x="263.7" y="37.6">7</text>
<text x="263.7" y="40.1">8</text>
<text x="22.1" y="42.7">7</text>
<text x="22.1" y="45.2">8</text>
<text x="22.1" y="47.8">9</text>
<text x="109.3" y="47.8">R0402</text>
<text x="109.3" y="45.3">R0402</text>
<text x="111.8" y="42.8">R0402</text>
<text x="185" y="42.7">4</text>
<text x="185" y="45.2">5</text>
<text x="185" y="47.8">6</text>
<text x="262.4" y="45.2">10</text>
<text x="262.4" y="47.8">11</text>
<text x="263.7" y="42.7">9</text>
<text x="22.1" y="50.3">10</text>
<text x="22.1" y="52.8">11</text>
<text x="185" y="52.8">7</text>
<text x="262.4" y="50.3">12</text>
<text x="262.4" y="52.8">13</text>
<text x="22.1" y="55.4">12</text>
<text x="22.1" y="57.9">13</text>
<text x="185" y="55.4">8</text>
<text x="262.4" y="55.4">14</text>
<text x="262.4" y="57.9">15</text>
<text x="22.1" y="60.5">14</text>
<text x="22.1" y="63">15</text>
<text x="22.1" y="65.5">16</text>
<text x="119.4" y="60.5">C0402</text>
<text x="119.4" y="63.1">50V</text>
<text x="172.8" y="63.1">GND</text>
<text x="262.4" y="60.5">16</text>
<text x="262.4" y="63">17</text>
<text x="262.4" y="65.5">18</text>
<text x="22.1" y="68.1">17</text>
<text x="22.1" y="70.6">18</text>
<text x="116.9" y="68.2">GND</text>
<text x="216.2" y="70.4">VDD_3V3</text>
<text x="262.4" y="68.1">19</text>
<text x="262.4" y="70.6">20</text>
<text x="22.1" y="73.2">19</text>
<text x="22.1" y="75.7">20</text>
<text x="262.4" y="73.2">21</text>
<text x="262.4" y="75.7">22</text>
<text x="22.1" y="78.2">21</text>
<text x="22.1" y="80.8">22</text>
<text x="22.1" y="83.3">23</text>
<text x="126.5" y="83.3">1</text>
<text x="139.8" y="83.4">2</text>
<text x="157" y="83.3">1</text>
<text x="169.5" y="83.3">2</text>
<text x="262.4" y="78.2">23</text>
<text x="262.4" y="80.8">24</text>
<text x="262.4" y="83.3">25</text>
<text x="22.1" y="85.9">24</text>
<text x="22.1" y="88.4">25</text>
<text x="262.4" y="88.4">26</text>
<text x="22.1" y="90.9">26</text>
<text x="22.1" y="93.5">27</text>
<text x="79" y="90.8">VCC_5V0</text>
<text x="262.4" y="90.9">27</text>
<text x="22.1" y="96">28</text>
<text x="22.1" y="98.6">29</text>
<text x="22.1" y="101.1">30</text>
<text x="121.5" y="96">6</text>
<text x="146.6" y="96">1</text>
<text x="146.6" y="101.1">5</text>
<text x="185.5" y="96.1">C0603</text>
<text x="185.5" y="98.6">50V</text>
<text x="243.9" y="101.2">GND</text>
<text x="22.1" y="106.2">31</text>
<text x="121.5" y="103.6">4</text>
<text x="146.6" y="106.2">3</text>
<text x="165.2" y="103.7">R0402</text>
<text x="182.9" y="105">GND</text>
<text x="218.7" y="106">VDD_3V3</text>
<text x="22.1" y="108.7">32</text>
<text x="83.9" y="113.9">C0402</text>
<text x="94" y="113.9">C0402</text>
<text x="30.5" y="119">GND</text>
<text x="83.9" y="116.4">10V</text>
<text x="94" y="116.4">50V</text>
<text x="116.9" y="116.4">R0402</text>
<text x="134.1" y="114.8" transform="rotate(-90 134.1 114.8)">2</text>
<text x="175.3" y="119">C0402</text>
<text x="188" y="119">R0603</text>
<text x="175.3" y="121.5">50V</text>
<text x="223.6" y="121.5">C0402</text>
<text x="223.6" y="124">50V</text>
<text x="236.3" y="121.5">C0402</text>
<text x="236.3" y="124">50V</text>
<text x="81.3" y="129.1">GND</text>
<text x="91.5" y="129.1">GND</text>
<text x="111.8" y="129.1">GND</text>
<text x="132.1" y="129.1">GND</text>
<text x="172.8" y="129.1">GND</text>
<text x="182.9" y="129.1">GND</text>
<text x="221" y="129.1">GND</text>
<text x="233.7" y="129.1">GND</text>
<text x="133.9" y="143.8">DCDC_3V3</text>
<text x="10.5" y="149.2">VCC_5V0</text>
<text x="106.2" y="149.4">1</text>
<text x="119.4" y="149.4">2</text>
<text x="165.4" y="144.1">VDD_3V3</text>
<text x="195.9" y="144.1">VCC_3V3</text>
<text x="47.8" y="154.4">3</text>
<text x="70.4" y="154.4">6</text>
<text x="83.9" y="152">50V</text>
<text x="91.5" y="152">C0402</text>
<text x="160.1" y="152">R0603</text>
<text x="190.6" y="152">R0603</text>
<text x="155" y="161.9">R15</text>
<text x="165.1" y="159.4">单电源供电</text>
<text x="167.7" y="161.9">0R</text>
<text x="182.9" y="159.4">双电源供电</text>
<text x="188" y="161.9">NC</text>
<text x="47.8" y="162.1">1</text>
<text x="70.4" y="162.1">2</text>
<text x="111.8" y="164.7">C0402</text>
<text x="129.6" y="162.1">C0603</text>
<text x="129.6" y="164.7">10V</text>
<text x="142.3" y="162.1">C0402</text>
<text x="142.3" y="164.7">50V</text>
<text x="155" y="164.5">R16</text>
<text x="167.7" y="164.5">NC</text>
<text x="188" y="164.5">0R</text>
<text x="226.1" y="164.7">GND</text>
<text x="241.4" y="164.7">GND</text>
<text x="256.6" y="164.7">GND</text>
<text x="269.3" y="164.7">GND</text>
<text x="15.3" y="172.3">C0603</text>
<text x="30.5" y="172.3">C0402</text>
<text x="47.8" y="169.7">5</text>
<text x="70.4" y="169.7">4</text>
<text x="78.8" y="169.5">反馈电压0.765V</text>
<text x="114.4" y="172.3">R0402</text>
<text x="127" y="172.3">GND</text>
<text x="137.2" y="172.3">GND</text>
<text x="15.3" y="174.8">10V</text>
<text x="30.5" y="174.8">50V</text>
<text x="238.6" y="176.4">东莞野火电子技术有限公司</text>
<text x="238.6" y="178.9">https://yehuosm.tmall.com</text>
<text x="48.3" y="185">R0402</text>
<text x="58.7" y="184.7">VCC_5V0</text>
<text x="88.9" y="182.5">R0402</text>
<text x="221.8" y="184.7">Title</text>
<text x="228.7" y="187.8">野火_5.5_MIPI_LCD屏幕转接板_原理图</text>
<text x="12.7" y="192.6">GND</text>
<text x="25.4" y="192.6">GND</text>
<text x="35.6" y="192.6">GND</text>
<text x="83.9" y="195.2">GND</text>
<text x="221.3" y="192.1">Size</text>
<text x="223.3" y="194.9">A4</text>
<text x="229.2" y="192.1">Document Number</text>
<text x="238.6" y="195.2">IO引出</text>
<text x="277.9" y="192.1">Rev</text>
<text x="278.4" y="195.4">V0.1</text>
<text x="221" y="199.7">Date:</text>
<text x="228.1" y="199.7">Monday, January 09, 2023</text>
<text x="261.7" y="199.7">Sheet</text>
<text x="269.3" y="199.7">3</text>
<text x="274.1" y="199.7">of</text>
<text x="278.7" y="199.7">3</text>
</g>
<g font-size="2.3" fill="#000080">
<text x="162.6" y="22.4">C5</text>
<text x="266.8" y="19.9">J1</text>
<text x="10.2" y="25">J2</text>
<text x="122" y="27.5">R3</text>
<text x="132.1" y="27.5">R4</text>
<text x="142.3" y="27.5">R5</text>
<text x="152.5" y="27.5">R6</text>
<text x="162.6" y="25">0.1uF</text>
<text x="122" y="30.1">4.7K</text>
<text x="132.1" y="30.1">4.7K</text>
<text x="142.3" y="30.1">4.7K</text>
<text x="152.5" y="30.1">4.7K</text>
<text x="188" y="32.6">J3</text>
<text x="91.5" y="40.2">R7</text>
<text x="104.2" y="40.2">100R</text>
<text x="91.5" y="47.8">R11</text>
<text x="91.5" y="45.3">R10</text>
<text x="91.5" y="42.8">R9</text>
<text x="104.2" y="47.8">0R</text>
<text x="104.2" y="45.3">0R</text>
<text x="104.2" y="42.8">100R</text>
<text x="119.4" y="52.9">C6</text>
<text x="119.4" y="55.5">0.1uF</text>
<text x="185.5" y="60.5">FPC-6pin-0p5</text>
<text x="132.1" y="80.9">L1</text>
<text x="162.6" y="80.9">D1</text>
<text x="132.1" y="85.9">10uH</text>
<text x="157.5" y="88.5">MBRA160T3G</text>
<text x="185.5" y="88.5">C1</text>
<text x="124.5" y="93.6">U1</text>
<text x="129.6" y="93.6">CPC2123ST-A2</text>
<text x="185.5" y="91">1uF</text>
<text x="152.5" y="101.2">R1</text>
<text x="165.2" y="101.2">100K</text>
<text x="261.7" y="96.1">FH26-25S-0.3SHW</text>
<text x="83.9" y="106.3">C2</text>
<text x="94" y="106.3">C3</text>
<text x="10.2" y="113.9">FPC-30P-0P5</text>
<text x="83.9" y="108.8">10uF</text>
<text x="94" y="108.8">0.1uF</text>
<text x="116.9" y="111.3">R8</text>
<text x="116.9" y="113.9">47K</text>
<text x="175.3" y="111.3">C4</text>
<text x="175.3" y="113.9">0.1uF</text>
<text x="188" y="113.9">R2</text>
<text x="223.6" y="113.9">C13</text>
<text x="236.3" y="113.9">C14</text>
<text x="188" y="116.4">7.5R</text>
<text x="223.6" y="116.4">0.1uF</text>
<text x="236.3" y="116.4">0.1uF</text>
<text x="83.9" y="149.4">C7</text>
<text x="91.5" y="149.4">0.1uF</text>
<text x="111.8" y="146.9">L2</text>
<text x="147.4" y="149.4">R15</text>
<text x="160.1" y="149.4">NC</text>
<text x="177.9" y="149.4">R16</text>
<text x="190.6" y="149.4">0R</text>
<text x="223.8" y="149.4">M3X3.5mm</text>
<text x="226.1" y="146.9">SS1</text>
<text x="239.1" y="149.4">M3X3.5mm</text>
<text x="241.4" y="146.9">SS2</text>
<text x="254.3" y="149.4">M3X3.5mm M3X3.5mm</text>
<text x="256.6" y="146.9">SS3</text>
<text x="269.3" y="146.9">SS4</text>
<text x="52.6" y="151">U2</text>
<text x="111.8" y="152">3.3uH</text>
<text x="129.6" y="154.5">C8</text>
<text x="129.6" y="157.1">22uF</text>
<text x="142.3" y="157.1">C9</text>
<text x="142.3" y="159.6">0.1uF</text>
<text x="15.3" y="164.7">C11</text>
<text x="15.3" y="167.2">22uF</text>
<text x="30.5" y="167.2">C12</text>
<text x="104.2" y="162.1">C10</text>
<text x="111.8" y="162.1">NC 82pF</text>
<text x="30.5" y="169.8">0.1uF</text>
<text x="104.2" y="169.8">R12</text>
<text x="114.4" y="169.8">100K 1%</text>
<text x="48.3" y="179.9">R14</text>
<text x="52.9" y="175.9">TP6327GS6</text>
<text x="88.9" y="177.4">R13</text>
<text x="88.9" y="179.9">30K 1%</text>
<text x="48.3" y="182.5">1K</text>
</g>
<g font-size="2.3" fill="#00f">
<text x="249" y="22.2">GND</text>
<text x="249" y="24.8">RESET</text>
<text x="249" y="27.3">FMARK</text>
<text x="249" y="29.8">VDD2V8</text>
<text x="175.3" y="34.9">GND</text>
<text x="249" y="32.4">GND</text>
<text x="249" y="34.9">GND</text>
<text x="175.3" y="37.5">VCC2V8</text>
<text x="175.3" y="40">SCL</text>
<text x="249" y="37.5">MIPI_DP3</text>
<text x="249" y="40">MIPI_DN3</text>
<text x="175.3" y="42.5">SDA</text>
<text x="175.3" y="45.1">INT</text>
<text x="175.3" y="47.6">RST</text>
<text x="249" y="42.5">GND</text>
<text x="249" y="45.1">MIPI_DP2</text>
<text x="249" y="47.6">MIPI_DN2</text>
<text x="249" y="50.2">GND</text>
<text x="249" y="52.7">MIPI_DP1</text>
<text x="249" y="55.2">MIPI_DN1</text>
<text x="249" y="57.8">GND</text>
<text x="249" y="60.3">MIPI_DP0</text>
<text x="249" y="62.9">MIPI_DN0</text>
<text x="249" y="65.4">GND</text>
<text x="249" y="67.9">MIPI_CLKP</text>
<text x="249" y="70.5">MIPI_CLKN</text>
<text x="249" y="73">GND</text>
<text x="249" y="75.6">VDD1V8</text>
<text x="249" y="78.1">LED+</text>
<text x="249" y="80.6">LED-</text>
<text x="249" y="83.2">GND</text>
<text x="152.4" y="167">默认使用双电源供电</text>
</g>
<g font-size="2.3" fill="#004080">
<text x="268" y="24">1</text>
<text x="17.8" y="29">1</text>
<text x="268" y="26.5">2</text>
<text x="268" y="29">3</text>
<text x="17.8" y="31.6">2</text>
<text x="17.8" y="34.1">3</text>
<text x="268" y="31.6">4</text>
<text x="268" y="34.1">5</text>
<text x="17.8" y="36.7">4</text>
<text x="17.8" y="39.2">5</text>
<text x="17.8" y="41.7">6</text>
<text x="189.3" y="36.7">1</text>
<text x="189.3" y="39.2">2</text>
<text x="189.3" y="41.7">3</text>
<text x="268" y="36.7">6</text>
<text x="268" y="39.2">7</text>
<text x="268" y="41.7">8</text>
<text x="17.8" y="44.3">7</text>
<text x="17.8" y="46.8">8</text>
<text x="189.3" y="44.3">4</text>
<text x="189.3" y="46.8">5</text>
<text x="268" y="44.3">9</text>
<text x="268" y="46.8">10</text>
<text x="16.6" y="51.9">10</text>
<text x="17.8" y="49.4">9</text>
<text x="189.3" y="49.4">6</text>
<text x="268" y="49.4">11</text>
<text x="268" y="51.9">12</text>
<text x="16.6" y="54.4">11</text>
<text x="16.6" y="57">12</text>
<text x="16.6" y="59.5">13</text>
<text x="189.3" y="54.4">SH1</text>
<text x="189.3" y="57">SH2</text>
<text x="268" y="54.4">13</text>
<text x="268" y="57">14</text>
<text x="268" y="59.5">15</text>
<text x="16.6" y="62.1">14</text>
<text x="16.6" y="64.6">15</text>
<text x="268" y="62.1">16</text>
<text x="268" y="64.6">17</text>
<text x="16.6" y="67.1">16</text>
<text x="16.6" y="69.7">17</text>
<text x="268" y="67.1">18</text>
<text x="268" y="69.7">19</text>
<text x="16.6" y="72.2">18</text>
<text x="16.6" y="74.8">19</text>
<text x="16.6" y="77.3">20</text>
<text x="268" y="72.2">20</text>
<text x="268" y="74.8">21</text>
<text x="268" y="77.3">22</text>
<text x="16.6" y="79.8">21</text>
<text x="16.6" y="82.4">22</text>
<text x="268" y="79.8">23</text>
<text x="268" y="82.4">24</text>
<text x="16.6" y="84.9">23</text>
<text x="16.6" y="87.5">24</text>
<text x="268" y="84.9">25</text>
<text x="16.6" y="90">25</text>
<text x="16.6" y="92.5">26</text>
<text x="16.6" y="95.1">27</text>
<text x="268" y="90">26</text>
<text x="268" y="92.5">27</text>
<text x="16.6" y="97.6">28</text>
<text x="16.6" y="100.2">29</text>
<text x="125.8" y="97.6">VIN</text>
<text x="140.8" y="97.6">LX</text>
<text x="16.6" y="102.7">30</text>
<text x="16.6" y="107.8">31</text>
<text x="125.8" y="105.2">CE</text>
<text x="138.7" y="102.7">OVP</text>
<text x="140.6" y="107.8">FB</text>
<text x="16.6" y="110.3">32</text>
<text x="135.7" y="110.5" transform="rotate(-90 135.7 110.5)">GND</text>
<text x="52.1" y="156">VIN</text>
<text x="60.9" y="156">BOOT</text>
<text x="52.1" y="163.7">GND</text>
<text x="63.5" y="163.7">SW</text>
<text x="52.1" y="171.3">EN</text>
<text x="64.4" y="171.3">FB</text>
</g>
<g font-size="2.3" fill="#f00">
<text x="229.2" y="24.7">LCD_RESET</text>
<text x="229.2" y="27.3">LCD_TE</text>
<text x="79.3" y="40">TP_SCL</text>
<text x="160.6" y="40">CTP_SCL</text>
<text x="229.2" y="37.4">MIPI_DSI_DP3</text>
<text x="229.2" y="40">MIPI_DSI_DN3</text>
<text x="38.7" y="47.6">TP_SCL</text>
<text x="79.3" y="42.5">TP_SDA</text>
<text x="79.3" y="45">TP_INT</text>
<text x="79.3" y="47.6">TP_RST</text>
<text x="160.6" y="42.5">CTP_SDA</text>
<text x="160.6" y="45">CTP_INT</text>
<text x="160.6" y="47.6">CTP_RST</text>
<text x="229.2" y="45">MIPI_DSI_DP2</text>
<text x="229.2" y="47.6">MIPI_DSI_DN2</text>
<text x="38.7" y="50.1">TP_SDA</text>
<text x="38.7" y="52.7">TP_INT</text>
<text x="229.2" y="52.7">MIPI_DSI_DP1</text>
<text x="38.7" y="55.2">TP_RST</text>
<text x="38.7" y="57.7">LCD_BL_PWM</text>
<text x="229.2" y="55.2">MIPI_DSI_DN1</text>
<text x="38.7" y="60.3">LCD_TE</text>
<text x="38.7" y="62.8">LCD_RESET</text>
<text x="229.2" y="60.3">MIPI_DSI_DP0</text>
<text x="229.2" y="62.8">MIPI_DSI_DN0</text>
<text x="38.7" y="67.9">MIPI_DSI_DP2</text>
<text x="38.7" y="70.4">MIPI_DSI_DN2</text>
<text x="229.2" y="67.9">MIPI_DSI_CLKP</text>
<text x="229.2" y="70.4">MIPI_DSI_CLKN</text>
<text x="38.7" y="75.5">MIPI_DSI_DP1</text>
<text x="38.7" y="78.1">MIPI_DSI_DN1</text>
<text x="38.7" y="83.1">MIPI_DSI_CLKP</text>
<text x="198.7" y="83.4">LEDA</text>
<text x="229.2" y="78.3">LEDA</text>
<text x="229.2" y="80.8">LEDK</text>
<text x="38.7" y="85.7">MIPI_DSI_CLKN</text>
<text x="38.7" y="90.8">MIPI_DSI_DP0</text>
<text x="38.7" y="93.3">MIPI_DSI_DN0</text>
<text x="38.7" y="98.4">MIPI_DSI_DP3</text>
<text x="38.7" y="100.9">MIPI_DSI_DN3</text>
<text x="99.6" y="103.5">LCD_BL_PWM</text>
<text x="198.7" y="106.2">LEDK</text>
</g>
</svg>
